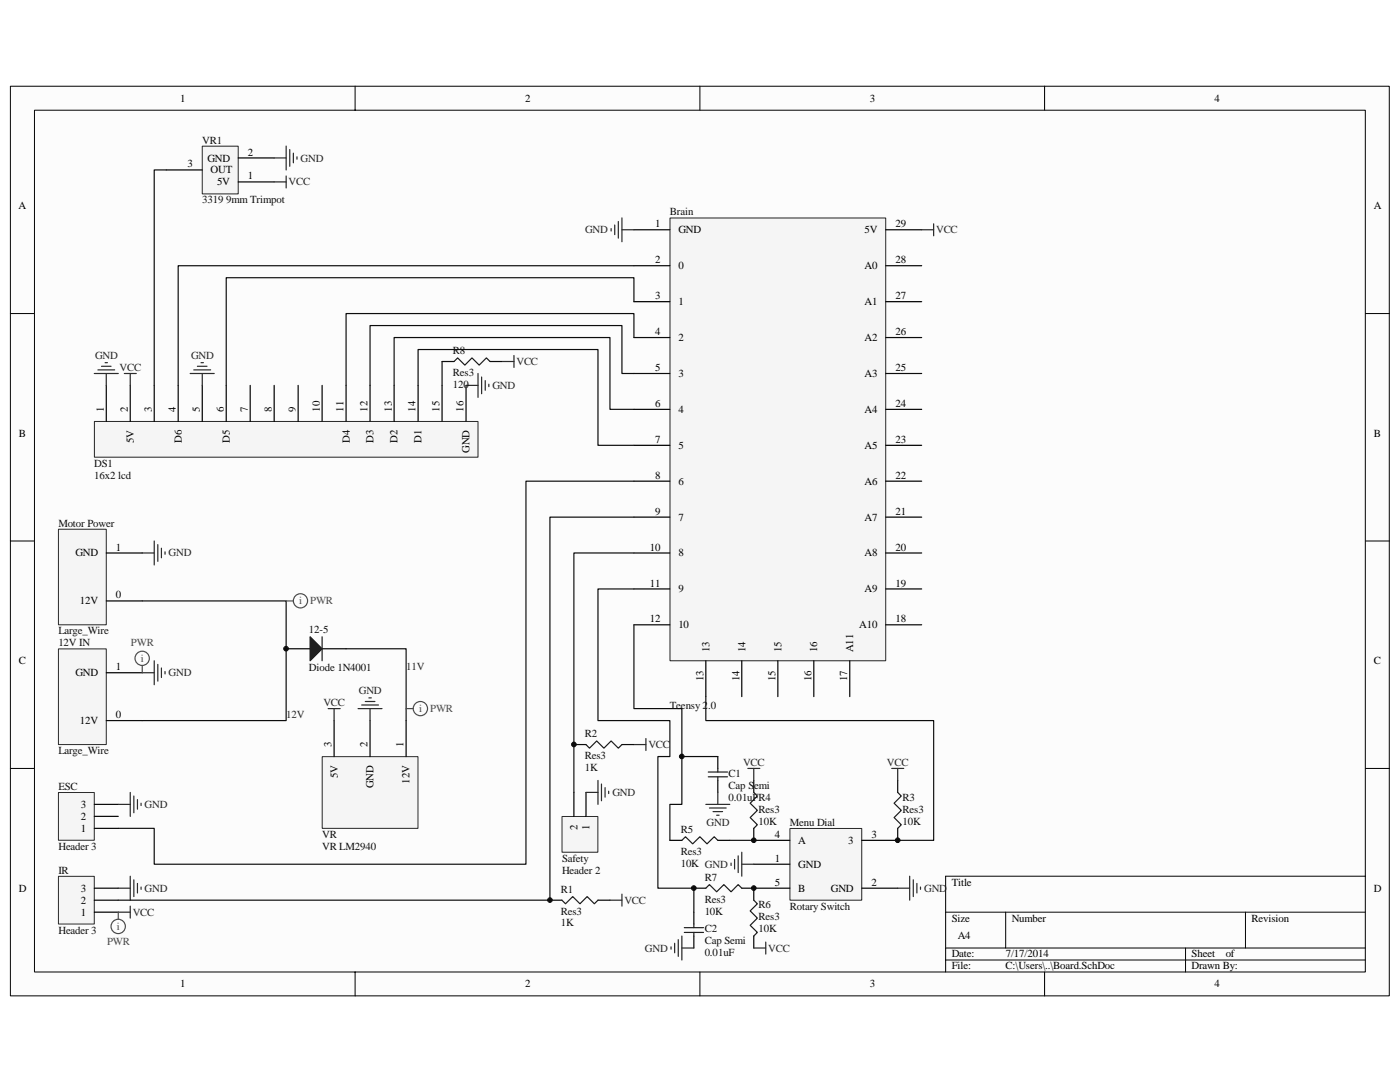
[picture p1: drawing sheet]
<svg xmlns="http://www.w3.org/2000/svg" width="279mm" height="216mm" viewBox="0 0 279 216" stroke-linecap="round" stroke-linejoin="round" font-family="sans-serif">
<path d="M2.1 17.2h275.2v181.5h-275.2z" fill="#fcfcfc"/>
<path d="M2.1 17.2h275.2v181.5h-275.2z" fill="none" stroke="#000" stroke-width=".2"/>
<path d="M6.9 22h265.6v172h-265.6z" fill="#fcfcfc"/>
<g fill="none" stroke="#000" stroke-width=".2">
<path d="M70.9 17.2v4.8M139.7 17.2v4.8M208.5 17.2v4.8M6.9 22h265.6v172h-265.6zM2.1 62.6h4.8M272.5 62.6h4.8M2.1 107.9h4.8M272.5 107.9h4.8M2.1 153.3h4.8M272.5 153.3h4.8M272.5 174.8h-83.8v19.2M70.9 194v4.7"/>
<path d="M139.7 194v4.7M188.7 182h83.8M188.7 189.2h83.8M188.7 191.6h83.8M200.7 182v7.2M208.5 194v4.7M236.6 189.2v4.8M248.6 182v7.2"/>
</g>
<path d="M18.9 84.1h76.5v7.1h-76.5z" fill="#f5f5f5"/>
<path d="M18.8 84.1h76.6v7.1h-76.6z" fill="none" stroke="#262626" stroke-width=".2"/>
<g fill="none" stroke="#000" stroke-width=".24">
<path d="M21.2 76.9v7.2M26 76.9v7.2M30.8 76.9v7.2M35.6 76.9v7.2M40.4 76.9v7.2M45.1 76.9v7.2M49.9 76.9v7.2M54.7 76.9v7.2M59.5 76.9v7.2M64.3 76.9v7.2M69.1 76.9v7.2M73.9 76.9v7.2"/>
<path d="M78.7 76.9v7.2M83.4 76.9v7.2M88.2 76.9v7.2M93 76.9v7.2"/>
</g>
<path d="M40.4 29.2h7.1v9.5h-7.1z" fill="#f5f5f5"/>
<path d="M40.4 29.2h7.1v9.5h-7.1z" fill="none" stroke="#262626" stroke-width=".2"/>
<path d="M33.2 33.9h7.2M47.5 36.3h7.2M47.5 31.5h7.2" fill="none" stroke="#000" stroke-width=".24"/>
<path d="M33.2 33.9h-2.4v43" fill="none" stroke="#0e0e0e" stroke-width=".24"/>
<g fill="none" stroke="#262626" stroke-width=".24">
<path d="M54.7 36.3h2.4M54.7 31.5h2.4M57.1 29.1v4.8M57.1 35.1v2.4M57.8 29.8v3.4M58.5 30.6v1.9M59.3 31.3v.5M24.8 74.5h2.4M26 74.5v2.4M93 76.9h2.4M95.4 74.5v4.8M96.1 75.2v3.4"/>
<path d="M96.8 75.9v2M97.6 76.7v.5"/>
</g>
<path d="M133.7 43.5h43.1v88.3h-43.1z" fill="#f5f5f5"/>
<path d="M133.7 43.5h43.1v88.3h-43.1z" fill="none" stroke="#262626" stroke-width=".2"/>
<g fill="none" stroke="#000" stroke-width=".24">
<path d="M126.5 45.8h7.2M126.5 53h7.2M176.8 45.8h7.1M176.8 53h7.1M126.5 60.2h7.2M126.5 67.4h7.2M126.5 74.5h7.2M176.8 60.2h7.1M176.8 67.4h7.1M176.8 74.5h7.1M126.5 81.7h7.2M126.5 88.9h7.2"/>
<path d="M126.5 96h7.2M176.8 81.7h7.1M176.8 88.9h7.1M176.8 96h7.1M126.5 103.2h7.2M126.5 110.3h7.2M126.5 117.5h7.2M176.8 103.2h7.1M176.8 110.3h7.1M176.8 117.5h7.1M126.5 124.7h7.2M140.9 131.8v7.2"/>
<path d="M148 131.8v7.2M155.2 131.8v7.2M162.4 131.8v7.2M169.6 131.8v7.2M176.8 124.7h7.1"/>
</g>
<g fill="none" stroke="#262626" stroke-width=".24">
<path d="M122 45.6v.5M122.7 44.9v1.9M123.4 44.2v3.3M124.1 45.8h2.4M124.1 43.5v4.7M183.9 45.8h2.4M186.3 44.7v2.4M28.4 110.3h2.4M30.8 107.9v4.8M31.5 108.7v3.3M32.2 109.4v1.9M32.9 110.1v.5"/>
<path d="M28.4 134.2h2.4M30.8 131.8v4.8M31.5 132.6v3.3M32.2 133.3v1.9M32.9 134v.5"/>
</g>
<path d="M126.5 53h-90.9v23.9M78.7 76.9v-9.5h43v14.3h4.8M83.4 76.9v-7.2h35.9v19.2h7.2M126.5 67.4v-4.8h-57.4v14.3M126.5 74.5h-2.4v-9.5h-50.2v11.9" fill="none" stroke="#0e0e0e" stroke-width=".24"/>
<path d="M11.7 158.2h7.1v9.5h-7.1z" fill="#f5f5f5"/>
<path d="M11.7 158.1h7.1v9.6h-7.1z" fill="none" stroke="#262626" stroke-width=".2"/>
<path d="M18.8 165.3h4.8M18.8 162.9h4.8M18.8 160.5h4.8" fill="none" stroke="#000" stroke-width=".24"/>
<path d="M11.7 174.9h7.1v9.5h-7.1z" fill="#f5f5f5"/>
<path d="M11.7 174.9h7.1v9.5h-7.1z" fill="none" stroke="#262626" stroke-width=".2"/>
<path d="M18.8 179.6h4.8M18.8 177.2h4.8M18.8 182h4.8" fill="none" stroke="#000" stroke-width=".24"/>
<path d="M64.3 151h19.1v14.3h-19.1z" fill="#f5f5f5"/>
<path d="M64.3 151h19.1v14.3h-19.1z" fill="none" stroke="#262626" stroke-width=".2"/>
<path d="M57.1 129.5h4.8M64.3 129.5h4.8M66.7 143.8v7.2M73.9 143.8v7.2M81 143.8v7.2M109.7 179.6h2.4M119.3 179.6h2.4" fill="none" stroke="#000" stroke-width=".24"/>
<g fill="none" stroke="#262626" stroke-width=".24">
<path d="M72.9 140h1.9M73.6 139.3h.5M26 158.1v4.8M26.7 158.8v3.4M27.4 159.6v1.9M65.5 141.4h2.4M66.7 141.4v2.4M71.5 141.4h4.7M72.2 140.7h3.3M73.9 141.4v2.4M23.6 160.5h2.4M23.6 177.2h2.4"/>
<path d="M26 174.8v4.8M26.7 175.6v3.3M27.4 176.3v1.9M28.2 160.3v.4M28.2 177v.5M121.7 179.6h2.4M124.1 178.4v2.4M23.6 182h2.4M26 180.8v2.4"/>
</g>
<path d="M126.5 96h-21.5v76.4h-74.2v-7.1h-7.2M28.4 119.9h28.7v23.9h-28.7M126.5 103.2h-16.8v76.4h-86.1M69.1 129.5h11.9v14.3" fill="none" stroke="#0e0e0e" stroke-width=".24"/>
<path d="M61.9 127.1l2.4 2.4-2.4 2.3z" fill="#1c1c1c" stroke="#1c1c1c" stroke-width=".24"/>
<path d="M64.3 127.1v4.7M112.1 179.6l.8 .7 1.4-1.4 1.4 1.4 1.5-1.4 1.4 1.4 .7-.7" fill="none" stroke="#1c1c1c" stroke-width=".24"/>
<path d="M112.2 162.9h7.1v7.2h-7.1z" fill="#f5f5f5"/>
<path d="M112.2 162.9h7.1v7.2h-7.1z" fill="none" stroke="#262626" stroke-width=".2"/>
<path d="M114.5 148.6h2.4M114.5 158.1v4.8M116.9 158.1v4.8M124.1 148.6h2.4" fill="none" stroke="#000" stroke-width=".24"/>
<path d="M116.9 158.1h2.4M119.3 155.7v4.8M120 156.4v3.4M120.8 157.2v1.9M121.5 157.9v.4M126.5 148.6h2.4M128.9 147.4v2.4" fill="none" stroke="#262626" stroke-width=".24"/>
<path d="M126.5 110.3h-12v47.8" fill="none" stroke="#0e0e0e" stroke-width=".24"/>
<path d="M116.9 148.6l.7 .7 1.5-1.5 1.4 1.5 1.5-1.5 1.4 1.5 .7-.7" fill="none" stroke="#1c1c1c" stroke-width=".24"/>
<path d="M157.7 165.3h14.3v14.3h-14.3z" fill="#f5f5f5"/>
<path d="M157.6 165.3h14.4v14.3h-14.4z" fill="none" stroke="#262626" stroke-width=".2"/>
<g fill="none" stroke="#000" stroke-width=".24">
<path d="M143.3 151v2.3M143.3 155.7v2.4M150.4 155.7v2.4M179.2 155.7v2.4M133.7 167.7h2.4M138.5 177.2h2.4M143.3 167.7h2.3M148 177.2h9.6M150.4 172.4h7.2M150.4 165.3v2.4h7.2M150.4 177.2v2.4M172 177.2h7.2"/>
<path d="M179.2 165.3v2.4h-7.2M138.5 182v2.4M138.5 186.8v2.4M150.4 186.8v2.4"/>
</g>
<g fill="none" stroke="#262626" stroke-width=".24">
<path d="M143.3 158.1v2.4M149.2 153.3h2.4M150.4 153.3v2.4M178 153.3h2.4M179.2 153.3v2.4M140.9 160.5h4.7M141.6 161.2h3.3M142.3 161.9h1.9M143 162.7h.5M145.9 172.2v.5M146.6 171.5v1.9M147.3 170.8v3.3"/>
<path d="M148 172.4h2.4M148 170.1v4.7M179.2 177.2h2.3M181.5 174.8v4.8M182.3 175.6v3.3M183 176.3v1.9M183.7 177v.5M133.9 188.9v.5M134.6 188.2v1.9M135.4 187.5v3.3M136.1 189.2h2.4M136.1 186.8v4.8"/>
<path d="M150.4 189.2h2.4M152.8 188v2.4"/>
</g>
<g fill="none" stroke="#1c1c1c" stroke-width=".24">
<path d="M141.4 155h3.8M141.4 154.1h3.8M143.3 153.3v.8M143.3 155v.7M150.4 158.1l.8 .7-1.5 1.5 1.5 1.4-1.5 1.4 1.5 1.5-.8 .7M179.2 158.1l.7 .7-1.5 1.5 1.5 1.4-1.5 1.4 1.5 1.5-.7 .7M136.1 167.7l.7-.7 1.4 1.4 1.5-1.4 1.4 1.4 1.4-1.4 .8 .7M140.9 177.2l.7-.7 1.4 1.4 1.5-1.4 1.4 1.4 1.4-1.4 .7 .7M150.4 179.6l.8 .7-1.5 1.5 1.5 1.4-1.5 1.4 1.5 1.5-.8 .7M136.6 186.1h3.8M136.6 185.1h3.8M138.5 184.4v.7"/>
<path d="M138.5 186.1v.7"/>
</g>
<path d="M145.6 167.7h4.8" fill="none" stroke="#0e0e0e" stroke-width=".24"/>
<path d="M11.7 105.6h9.5v19.1h-9.5z" fill="#f5f5f5"/>
<path d="M11.7 105.6h9.5v19.1h-9.5z" fill="none" stroke="#262626" stroke-width=".2"/>
<path d="M21.2 119.9h7.2M21.2 110.3h7.2" fill="none" stroke="#000" stroke-width=".24"/>
<path d="M11.7 129.5h9.5v19.1h-9.5z" fill="#f5f5f5"/>
<path d="M11.7 129.5h9.5v19.1h-9.5z" fill="none" stroke="#262626" stroke-width=".2"/>
<path d="M88.2 72.1h2.4M97.8 72.1h2.4M21.2 134.2h7.2M21.2 143.8h7.2" fill="none" stroke="#000" stroke-width=".24"/>
<g fill="none" stroke="#4c4c4c" stroke-width=".24">
<path d="M57.1 119.9h1.4M28.4 132.8v1.4M81 141.4h1.5M23.6 182v1.4"/>
<circle cx="60" cy="119.9" r="1.42"/>
<circle cx="28.4" cy="131.4" r="1.42"/>
<circle cx="83.9" cy="141.4" r="1.42"/>
<circle cx="23.6" cy="184.9" r="1.43"/>
</g>
<path d="M18.8 74.5h4.8M19.5 73.8h3.4M20.3 73.1h1.9M21 72.4h.4M21.2 74.5v2.4M38 74.5h4.8M38.7 73.8h3.3M39.4 73.1h1.9M40.1 72.4h.5M40.4 74.5v2.4M100.2 72.1h2.4M102.6 70.9v2.4" fill="none" stroke="#262626" stroke-width=".24"/>
<path d="M88.2 72.1v4.8M126.5 60.2v-4.8h-81.4v21.5M126.5 117.5h-7.2v26.3h14.4v7.2h-2.4v26.2h7.2v4.8M126.5 124.7v16.7h9.6v9.6M140.9 139v4.8h45.4v23.9h-7.1M143.3 151h-7.2v9.5h-2.4v7.2" fill="none" stroke="#0e0e0e" stroke-width=".24"/>
<path d="M90.6 72.1l.7-.7 1.5 1.5 1.4-1.5 1.4 1.5 1.5-1.5 .7 .7" fill="none" stroke="#1c1c1c" stroke-width=".24"/>
<g fill="#0e0e0e" stroke="#0e0e0e" stroke-width=".2">
<circle cx="57.1" cy="129.4" r=".47"/>
<circle cx="109.8" cy="179.6" r=".46"/>
<circle cx="114.5" cy="148.5" r=".46"/>
<circle cx="136.1" cy="150.9" r=".46"/>
<circle cx="138.5" cy="177.2" r=".47"/>
<circle cx="150.4" cy="177.2" r=".46"/>
<circle cx="150.4" cy="167.7" r=".46"/>
<circle cx="179.2" cy="167.7" r=".47"/>
</g>
<g font-size="2.2">
<text x="36" y="20.3">1</text>
<text x="104.8" y="20.3">2</text>
<text x="173.6" y="20.3">3</text>
<text x="242.4" y="20.3">4</text>
<text x="37.4" y="33.4">3</text>
<text x="41.4" y="32.2">GND</text>
<text x="42" y="34.6">OUT</text>
<text x="49.5" y="35.8">1</text>
<text x="49.5" y="31">2</text>
<text x="3.7" y="41.8">A</text>
<text x="43.3" y="37">5V</text>
<text x="274.2" y="41.8">A</text>
<text x="130.7" y="45.4">1</text>
<text x="135.4" y="46.6">GND</text>
<text x="172.5" y="46.6">5V</text>
<text x="178.7" y="45.4">29</text>
<text x="130.7" y="52.5">2</text>
<text x="135.4" y="53.7">0</text>
<text x="172.5" y="53.7">A0</text>
<text x="178.7" y="52.5">28</text>
<text x="130.7" y="59.7">3</text>
<text x="178.7" y="59.7">27</text>
<text x="135.4" y="60.9">1</text>
<text x="172.5" y="60.9">A1</text>
<text x="130.7" y="66.9">4</text>
<text x="135.4" y="68.1">2</text>
<text x="172.5" y="68.1">A2</text>
<text x="178.7" y="66.9">26</text>
<text x="130.7" y="74">5</text>
<text x="135.4" y="75.2">3</text>
<text x="172.5" y="75.2">A3</text>
<text x="178.7" y="74">25</text>
<text x="20.7" y="82.2" transform="rotate(-90 20.7 82.2)">1</text>
<text x="25.5" y="82.2" transform="rotate(-90 25.5 82.2)">2</text>
<text x="30.3" y="82.2" transform="rotate(-90 30.3 82.2)">3</text>
<text x="35.1" y="82.2" transform="rotate(-90 35.1 82.2)">4</text>
<text x="39.9" y="82.2" transform="rotate(-90 39.9 82.2)">5</text>
<text x="44.7" y="82.2" transform="rotate(-90 44.7 82.2)">6</text>
<text x="49.4" y="82.2" transform="rotate(-90 49.4 82.2)">7</text>
<text x="54.2" y="82.2" transform="rotate(-90 54.2 82.2)">8</text>
<text x="59" y="82.2" transform="rotate(-90 59 82.2)">9</text>
<text x="63.8" y="82.2" transform="rotate(-90 63.8 82.2)">10</text>
<text x="68.6" y="82.2" transform="rotate(-90 68.6 82.2)">11</text>
<text x="73.4" y="82.2" transform="rotate(-90 73.4 82.2)">12</text>
<text x="78.2" y="82.2" transform="rotate(-90 78.2 82.2)">13</text>
<text x="83" y="82.2" transform="rotate(-90 83 82.2)">14</text>
<text x="87.7" y="82.2" transform="rotate(-90 87.7 82.2)">15</text>
<text x="92.5" y="82.2" transform="rotate(-90 92.5 82.2)">16</text>
<text x="130.7" y="81.2">6</text>
<text x="135.4" y="82.4">4</text>
<text x="172.5" y="82.4">A4</text>
<text x="178.7" y="81.2">24</text>
<text x="3.8" y="87.1">B</text>
<text x="26.7" y="88.4" transform="rotate(-90 26.7 88.4)">5V</text>
<text x="36.3" y="88.4" transform="rotate(-90 36.3 88.4)">D6</text>
<text x="45.8" y="88.4" transform="rotate(-90 45.8 88.4)">D5</text>
<text x="69.8" y="88.4" transform="rotate(-90 69.8 88.4)">D4</text>
<text x="74.6" y="88.4" transform="rotate(-90 74.6 88.4)">D3</text>
<text x="79.4" y="88.4" transform="rotate(-90 79.4 88.4)">D2</text>
<text x="84.1" y="88.4" transform="rotate(-90 84.1 88.4)">D1</text>
<text x="130.7" y="88.3">7</text>
<text x="135.4" y="89.6">5</text>
<text x="172.5" y="89.6">A5</text>
<text x="178.7" y="88.3">23</text>
<text x="274.2" y="87.1">B</text>
<text x="93.7" y="90.5" transform="rotate(-90 93.7 90.5)">GND</text>
<text x="130.7" y="95.5">8</text>
<text x="178.7" y="95.5">22</text>
<text x="135.4" y="96.7">6</text>
<text x="172.5" y="96.7">A6</text>
<text x="130.7" y="102.7">9</text>
<text x="135.4" y="103.9">7</text>
<text x="172.5" y="103.9">A7</text>
<text x="178.7" y="102.7">21</text>
<text x="15" y="111">GND</text>
<text x="23.1" y="109.9">1</text>
<text x="129.7" y="109.9">10</text>
<text x="135.4" y="111">8</text>
<text x="172.5" y="111">A8</text>
<text x="178.7" y="109.9">20</text>
<text x="23.1" y="119.4">0</text>
<text x="129.7" y="117">11</text>
<text x="135.4" y="118.2">9</text>
<text x="172.5" y="118.2">A9</text>
<text x="178.7" y="117">19</text>
<text x="15.9" y="120.6">12V</text>
<text x="129.7" y="124.2">12</text>
<text x="135.4" y="125.4">10</text>
<text x="171.5" y="125.4">A10</text>
<text x="178.7" y="124.2">18</text>
<text x="141.6" y="130.2" transform="rotate(-90 141.6 130.2)">13</text>
<text x="148.8" y="130.2" transform="rotate(-90 148.8 130.2)">14</text>
<text x="155.9" y="130.2" transform="rotate(-90 155.9 130.2)">15</text>
<text x="163.1" y="130.2" transform="rotate(-90 163.1 130.2)">16</text>
<text x="170.3" y="130.2" transform="rotate(-90 170.3 130.2)">A11</text>
<text x="3.8" y="132.5">C</text>
<text x="15" y="134.9">GND</text>
<text x="23.1" y="133.8">1</text>
<text x="140.4" y="135.9" transform="rotate(-90 140.4 135.9)">13</text>
<text x="147.6" y="135.9" transform="rotate(-90 147.6 135.9)">14</text>
<text x="154.7" y="135.9" transform="rotate(-90 154.7 135.9)">15</text>
<text x="161.9" y="135.9" transform="rotate(-90 161.9 135.9)">16</text>
<text x="169.1" y="135.9" transform="rotate(-90 169.1 135.9)">17</text>
<text x="274.2" y="132.5">C</text>
<text x="23.1" y="143.3">0</text>
<text x="15.9" y="144.5">12V</text>
<text x="66.2" y="149.1" transform="rotate(-90 66.2 149.1)">3</text>
<text x="73.4" y="149.1" transform="rotate(-90 73.4 149.1)">2</text>
<text x="80.6" y="149.1" transform="rotate(-90 80.6 149.1)">1</text>
<text x="67.4" y="155.3" transform="rotate(-90 67.4 155.3)">5V</text>
<text x="16.1" y="161.2">3</text>
<text x="74.6" y="157.3" transform="rotate(-90 74.6 157.3)">GND</text>
<text x="81.7" y="156.4" transform="rotate(-90 81.7 156.4)">12V</text>
<text x="16.1" y="166">1</text>
<text x="16.1" y="163.6">2</text>
<text x="115.3" y="165.7" transform="rotate(-90 115.3 165.7)">2</text>
<text x="117.6" y="165.7" transform="rotate(-90 117.6 165.7)">1</text>
<text x="154.7" y="167.2">4</text>
<text x="173.9" y="167.2">3</text>
<text x="154.7" y="172">1</text>
<text x="159.3" y="173.1">GND</text>
<text x="159.3" y="168.4">A</text>
<text x="169.3" y="168.4">3</text>
<text x="3.7" y="177.9">D</text>
<text x="16.1" y="177.9">3</text>
<text x="154.7" y="176.7">5</text>
<text x="159.3" y="177.9">B</text>
<text x="165.8" y="177.9">GND</text>
<text x="173.9" y="176.7">2</text>
<text x="189.9" y="176.7">Title</text>
<text x="274.2" y="177.9">D</text>
<text x="16.1" y="182.7">1</text>
<text x="16.1" y="180.3">2</text>
<text x="189.9" y="183.9">Size</text>
<text x="201.9" y="183.9">Number</text>
<text x="249.8" y="183.9">Revision</text>
<text x="189.9" y="191.1">Date:</text>
<text x="191.1" y="187.5">A4</text>
<text x="200.7" y="191.1">7/17/2014</text>
<text x="237.8" y="191.1">Sheet</text>
<text x="244.6" y="191.1">of</text>
<text x="36" y="197">1</text>
<text x="104.8" y="197">2</text>
<text x="173.6" y="197">3</text>
<text x="189.9" y="193.4">File:</text>
<text x="200.7" y="193.4">C:\Users\..\Board.SchDoc</text>
<text x="237.8" y="193.4">Drawn By:</text>
<text x="242.4" y="197">4</text>
</g>
<g font-size="2.2" fill="#0e0e0e">
<text x="40.4" y="28.6">VR1</text>
<text x="40.4" y="40.6">3319 9mm Trimpot</text>
<text x="133.7" y="43">Brain</text>
<text x="90.4" y="70.7">R8</text>
<text x="90.4" y="77.4">120</text>
<text x="90.4" y="75">Res3</text>
<text x="18.8" y="93.1">DS1</text>
<text x="18.8" y="95.5">16x2 lcd</text>
<text x="11.6" y="105.1">Motor Power</text>
<text x="11.6" y="126.6">Large_Wire</text>
<text x="11.6" y="129">12V IN</text>
<text x="61.7" y="126.3">12-5</text>
<text x="61.7" y="134">Diode 1N4001</text>
<text x="133.7" y="141.4">Teensy 2.0</text>
<text x="116.7" y="147.1">R2</text>
<text x="11.6" y="150.5">Large_Wire</text>
<text x="116.7" y="153.8">1K</text>
<text x="116.7" y="151.4">Res3</text>
<text x="145.4" y="155">C1</text>
<text x="11.6" y="157.6">ESC</text>
<text x="145.4" y="159.8">0.01uFR4</text>
<text x="145.4" y="157.4">Cap Semi</text>
<text x="180.1" y="159.8">R3</text>
<text x="64.3" y="167.2">VR</text>
<text x="135.8" y="166.2">R5</text>
<text x="151.4" y="164.5">10K</text>
<text x="151.4" y="162.2">Res3</text>
<text x="157.6" y="164.8">Menu Dial</text>
<text x="180.1" y="164.5">10K</text>
<text x="180.1" y="162.2">Res3</text>
<text x="11.6" y="169.6">Header 3</text>
<text x="64.3" y="169.6">VR LM2940</text>
<text x="112.2" y="172">Safety</text>
<text x="135.8" y="172.9">10K GND</text>
<text x="135.8" y="170.5">Res3</text>
<text x="11.6" y="174.3">IR</text>
<text x="111.9" y="178.2">R1</text>
<text x="112.2" y="174.3">Header 2</text>
<text x="140.6" y="175.8">R7</text>
<text x="111.9" y="184.8">1K</text>
<text x="111.9" y="182.5">Res3</text>
<text x="140.6" y="182.5">10K</text>
<text x="140.6" y="180.1">Res3</text>
<text x="151.4" y="181.3">R6</text>
<text x="151.4" y="183.7">Res3</text>
<text x="157.6" y="181.5">Rotary Switch</text>
<text x="11.6" y="186.3">Header 3</text>
<text x="140.6" y="190.8">0.01uF</text>
<text x="140.6" y="186.1">C2</text>
<text x="140.6" y="188.4">Cap Semi</text>
<text x="151.4" y="186.1">10K</text>
</g>
<g font-size="2.2" fill="#262626">
<text x="60" y="32.2">GND</text>
<text x="57.6" y="37">VCC</text>
<text x="116.8" y="46.6">GND</text>
<text x="186.8" y="46.6">VCC</text>
<text x="19" y="71.6">GND</text>
<text x="38.1" y="71.6">GND</text>
<text x="23.9" y="74">VCC</text>
<text x="98.3" y="77.6">GND</text>
<text x="103.1" y="72.8">VCC</text>
<text x="33.7" y="111">GND</text>
<text x="33.7" y="134.9">GND</text>
<text x="81" y="133.8">11V</text>
<text x="57.1" y="143.3">12V</text>
<text x="64.5" y="140.9">VCC</text>
<text x="71.6" y="138.5">GND</text>
<text x="129.4" y="149.3">VCC</text>
<text x="148.3" y="152.8">VCC</text>
<text x="177" y="152.8">VCC</text>
<text x="28.9" y="161.2">GND</text>
<text x="122.2" y="158.8">GND</text>
<text x="141" y="164.8">GND</text>
<text x="28.9" y="177.9">GND</text>
<text x="184.4" y="177.9">GND</text>
<text x="26.5" y="182.7">VCC</text>
<text x="124.6" y="180.3">VCC</text>
<text x="128.7" y="189.9">GND</text>
<text x="153.3" y="189.9">VCC</text>
</g>
<g font-size="2.2" fill="#4c4c4c">
<text x="59.7" y="120.6">i</text>
<text x="61.9" y="120.6">PWR</text>
<text x="26.1" y="129">PWR</text>
<text x="28.1" y="132.1">i</text>
<text x="83.6" y="142.1">i</text>
<text x="85.8" y="142.1">PWR</text>
<text x="23.3" y="185.6">i</text>
<text x="21.4" y="188.7">PWR</text>
</g>
</svg>
